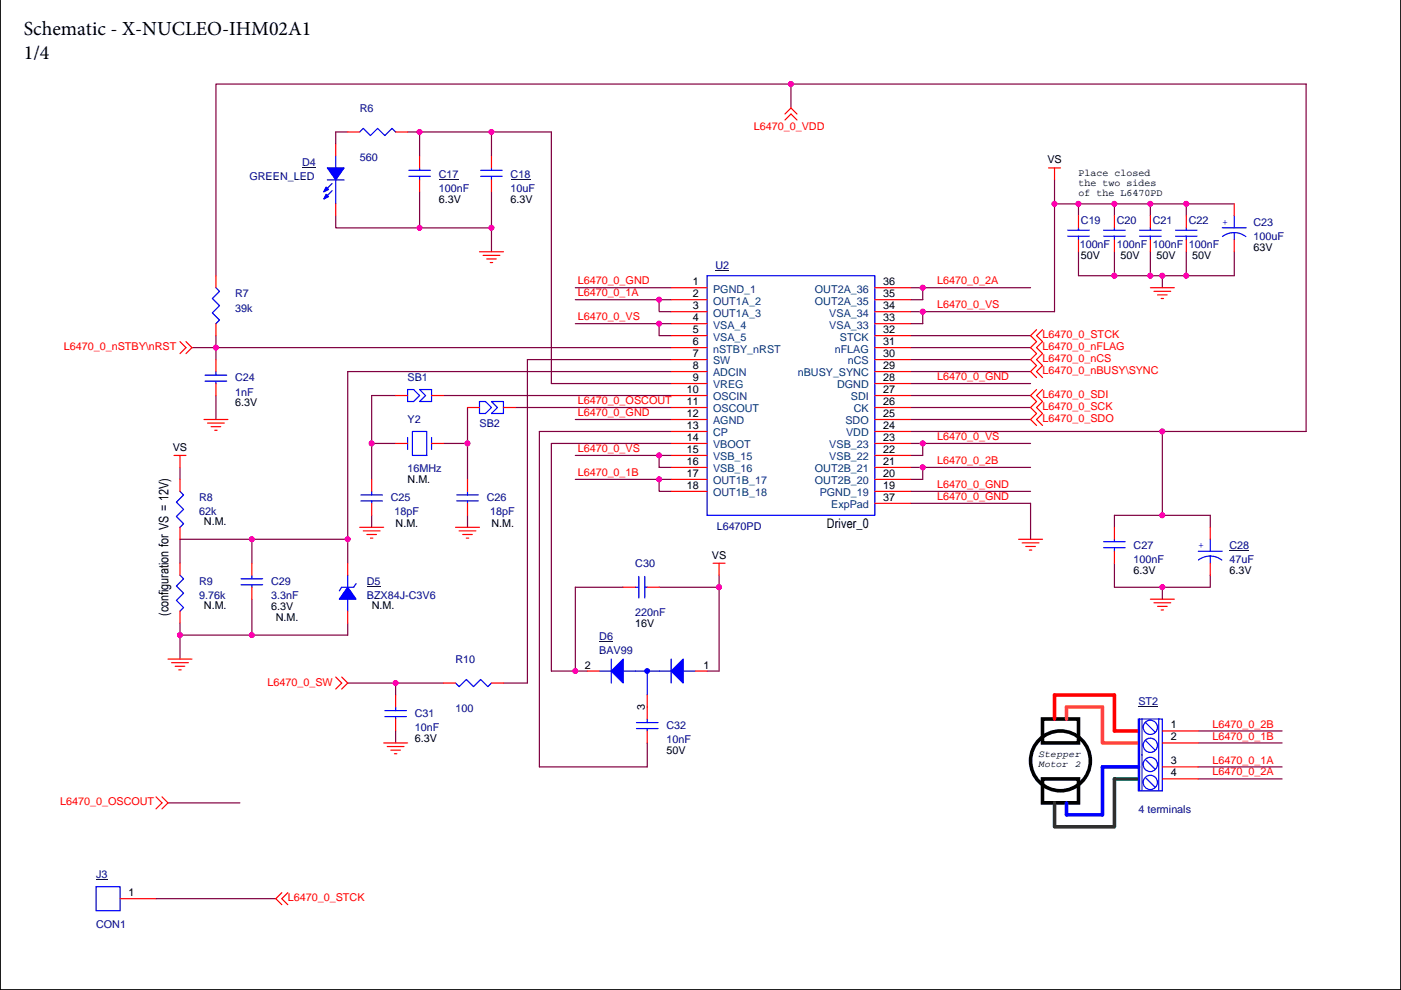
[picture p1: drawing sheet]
<svg xmlns="http://www.w3.org/2000/svg" width="297mm" height="210mm" viewBox="0 0 297 210" stroke-linecap="round" stroke-linejoin="round" font-family="sans-serif">
<path d="M.1 0v209.8h296.9v-209.8" fill="none" stroke="#000" stroke-width=".25"/>
<g fill="none" stroke="#000" stroke-width=".76">
<path d="M221 152.4h7.7v5.1h-7.7zM221 165.1h7.7v5.1h-7.7z"/>
<circle cx="224.8" cy="161.3" r="6.3"/>
</g>
<path d="M223.6 152.4v-5h12.7v7.6h5.1" fill="none" stroke="#f00" stroke-width=".76"/>
<path d="M241.4 162.6h-7.7v10.2h-7.6v-2.6" fill="none" stroke="#00f" stroke-width=".76"/>
<path d="M241.4 165.1h-5.1v10.2h-12.7v-5.1" fill="none" stroke="#008000" stroke-width=".76"/>
<path d="M226.1 152.4v-2.5h7.6v7.6h7.7" fill="none" stroke="#ff8000" stroke-width=".76"/>
<path d="M193.1 61h2.5M195.6 61v2.5h-2.5M195.6 61h22.9" fill="none" stroke="#800040" stroke-width=".25"/>
<circle cx="195.6" cy="61" r=".5" fill="#f0f"/>
<circle cx="195.6" cy="61" r=".5" fill="none" stroke="#f0f" stroke-width=".25"/>
<path d="M193.1 99.1h2.5v2.5h-2.5M195.6 99.1h22.9" fill="none" stroke="#800040" stroke-width=".25"/>
<circle cx="195.6" cy="99.1" r=".5" fill="#f0f"/>
<circle cx="195.6" cy="99.1" r=".5" fill="none" stroke="#f0f" stroke-width=".25"/>
<path d="M139.8 101.6v2.6h2.5" fill="none" stroke="#800040" stroke-width=".25"/>
<circle cx="139.7" cy="101.6" r=".5" fill="#f0f"/>
<circle cx="139.7" cy="101.6" r=".5" fill="none" stroke="#f0f" stroke-width=".25"/>
<path d="M139.8 63.5h2.5M122 101.6h20.3" fill="none" stroke="#800040" stroke-width=".25"/>
<circle cx="139.7" cy="63.5" r=".5" fill="#f0f"/>
<circle cx="139.7" cy="63.5" r=".5" fill="none" stroke="#f0f" stroke-width=".25"/>
<path d="M122 63.5h17.8v2.6h2.5M193.1 66.1h2.5" fill="none" stroke="#800040" stroke-width=".25"/>
<circle cx="195.6" cy="66.1" r=".5" fill="#f0f"/>
<circle cx="195.6" cy="66.1" r=".5" fill="none" stroke="#f0f" stroke-width=".25"/>
<path d="M142.3 68.6h-2.5v2.6M195.6 66.1v2.5h-2.5M193.1 94h2.5v2.6h-2.5" fill="none" stroke="#800040" stroke-width=".25"/>
<circle cx="139.7" cy="68.6" r=".5" fill="#f0f"/>
<circle cx="139.7" cy="68.6" r=".5" fill="none" stroke="#f0f" stroke-width=".25"/>
<path d="M139.8 71.2h2.5M195.6 66.1h28M142.3 96.6h-2.5v2.5h2.5M195.6 94h22.9" fill="none" stroke="#800040" stroke-width=".25"/>
<circle cx="195.6" cy="94" r=".5" fill="#f0f"/>
<circle cx="195.6" cy="94" r=".5" fill="none" stroke="#f0f" stroke-width=".25"/>
<path d="M122 68.6h17.8M122 96.6h17.8" fill="none" stroke="#800040" stroke-width=".25"/>
<circle cx="139.7" cy="96.5" r=".5" fill="#f0f"/>
<circle cx="139.7" cy="96.5" r=".5" fill="none" stroke="#f0f" stroke-width=".25"/>
<g fill="none" stroke="#800040" stroke-width=".25">
<path d="M122 61h20.3M193.1 76.2h25.4M193.1 71.2h25.4M193.1 73.7h25.4M193.1 78.8h25.4M116.9 81.3h25.4M122 88.9h20.3M193.1 91.5h53.3M193.1 81.3h25.4M193.1 86.4h25.4M193.1 88.9h25.4M193.1 83.9h25.4"/>
<path d="M38.2 114.3h15.2M193.1 104.2h25.4"/>
</g>
<circle cx="53.4" cy="114.3" r=".5" fill="#f0f"/>
<circle cx="53.4" cy="114.3" r=".5" fill="none" stroke="#f0f" stroke-width=".25"/>
<path d="M38.2 114.3v5.1M53.4 114.3v5.1M38.2 132.1v2.6h35.5" fill="none" stroke="#800040" stroke-width=".25"/>
<circle cx="53.4" cy="134.6" r=".5" fill="#f0f"/>
<circle cx="53.4" cy="134.6" r=".5" fill="none" stroke="#f0f" stroke-width=".25"/>
<circle cx="38.1" cy="134.6" r=".5" fill="#f0f"/>
<circle cx="38.1" cy="134.6" r=".5" fill="none" stroke="#f0f" stroke-width=".25"/>
<path d="M73.7 78.8v35.5M53.4 114.3h20.3M73.7 114.3v5.1M38.2 134.7v5M53.4 127v7.7" fill="none" stroke="#800040" stroke-width=".25"/>
<circle cx="73.7" cy="114.3" r=".5" fill="#f0f"/>
<circle cx="73.7" cy="114.3" r=".5" fill="none" stroke="#f0f" stroke-width=".25"/>
<path d="M73.7 78.8h68.6M38.2 99.1v2.5M78.8 83.9v10.1M99.1 86.4v7.6h-5.1M73.7 132.1v2.6" fill="none" stroke="#800040" stroke-width=".25"/>
<circle cx="78.8" cy="94" r=".5" fill="#f0f"/>
<circle cx="78.8" cy="94" r=".5" fill="none" stroke="#f0f" stroke-width=".25"/>
<path d="M78.8 83.9h5.1M99.1 109.3v2.5M122 124.5v17.8h-5.1M137.2 157.5v5.1h-22.8" fill="none" stroke="#800040" stroke-width=".25"/>
<circle cx="122" cy="142.3" r=".5" fill="#f0f"/>
<circle cx="122" cy="142.3" r=".5" fill="none" stroke="#f0f" stroke-width=".25"/>
<path d="M122 124.5h10.1M139.8 124.5h12.7" fill="none" stroke="#800040" stroke-width=".25"/>
<circle cx="152.4" cy="124.5" r=".5" fill="#f0f"/>
<circle cx="152.4" cy="124.5" r=".5" fill="none" stroke="#f0f" stroke-width=".25"/>
<path d="M83.9 94h-5.1v7.6M99.1 94v7.6M152.5 122v2.5M122 142.3h2.5M149.9 142.3h2.6" fill="none" stroke="#800040" stroke-width=".25"/>
<circle cx="99.1" cy="94" r=".5" fill="#f0f"/>
<circle cx="99.1" cy="94" r=".5" fill="none" stroke="#f0f" stroke-width=".25"/>
<path d="M45.8 73.7h96.5M45.8 83.9v5M142.3 94h-25.4v48.3M142.3 91.5h-27.9v71.1M78.8 109.3v2.5M193.1 106.7h25.4v7.6M152.5 124.5v17.8" fill="none" stroke="#800040" stroke-width=".25"/>
<circle cx="45.8" cy="73.7" r=".5" fill="#f0f"/>
<circle cx="45.8" cy="73.7" r=".5" fill="none" stroke="#f0f" stroke-width=".25"/>
<path d="M45.8 71.2v2.5M73.7 144.8h10.2M83.9 155v2.5" fill="none" stroke="#800040" stroke-width=".25"/>
<circle cx="83.9" cy="144.8" r=".5" fill="#f0f"/>
<circle cx="83.9" cy="144.8" r=".5" fill="none" stroke="#f0f" stroke-width=".25"/>
<path d="M142.3 76.2h-30.5v68.6h-5.1M236.3 109.3h10.1M236.3 124.5h10.1M94 144.8h-10.1v2.6" fill="none" stroke="#800040" stroke-width=".25"/>
<circle cx="246.4" cy="124.5" r=".5" fill="#f0f"/>
<circle cx="246.4" cy="124.5" r=".5" fill="none" stroke="#f0f" stroke-width=".25"/>
<path d="M246.4 91.5v17.8M256.6 122v2.5" fill="none" stroke="#800040" stroke-width=".25"/>
<circle cx="246.4" cy="91.5" r=".5" fill="#f0f"/>
<circle cx="246.4" cy="91.5" r=".5" fill="none" stroke="#f0f" stroke-width=".25"/>
<circle cx="246.4" cy="109.2" r=".5" fill="#f0f"/>
<circle cx="246.4" cy="109.2" r=".5" fill="none" stroke="#f0f" stroke-width=".25"/>
<path d="M167.7 17.8h-121.9v40.7M236.3 119.4v5.1M236.3 109.3v2.5M246.4 109.3h10.2M256.6 124.5h-10.2v2.5" fill="none" stroke="#800040" stroke-width=".25"/>
<circle cx="167.7" cy="17.8" r=".5" fill="#f0f"/>
<circle cx="167.7" cy="17.8" r=".5" fill="none" stroke="#f0f" stroke-width=".25"/>
<path d="M276.9 17.8v73.7h-30.5M223.6 43.2h5.1M40.7 73.7h5.1v2.5" fill="none" stroke="#800040" stroke-width=".25"/>
<circle cx="228.6" cy="43.2" r=".5" fill="#f0f"/>
<circle cx="228.6" cy="43.2" r=".5" fill="none" stroke="#f0f" stroke-width=".25"/>
<circle cx="223.6" cy="43.2" r=".5" fill="#f0f"/>
<circle cx="223.6" cy="43.2" r=".5" fill="none" stroke="#f0f" stroke-width=".25"/>
<path d="M223.6 38.1v28M228.7 53.4v5.1M236.3 53.4v5.1" fill="none" stroke="#800040" stroke-width=".25"/>
<circle cx="236.3" cy="58.4" r=".5" fill="#f0f"/>
<circle cx="236.3" cy="58.4" r=".5" fill="none" stroke="#f0f" stroke-width=".25"/>
<path d="M236.3 43.2v2.6" fill="none" stroke="#800040" stroke-width=".25"/>
<circle cx="236.3" cy="43.2" r=".5" fill="#f0f"/>
<circle cx="236.3" cy="43.2" r=".5" fill="none" stroke="#f0f" stroke-width=".25"/>
<path d="M104.2 48.3v5.1M228.7 58.5h7.6M236.3 43.2h-7.6v2.6M246.4 58.5v2.5" fill="none" stroke="#800040" stroke-width=".25"/>
<circle cx="104.2" cy="48.3" r=".5" fill="#f0f"/>
<circle cx="104.2" cy="48.3" r=".5" fill="none" stroke="#f0f" stroke-width=".25"/>
<path d="M73.7 28h-2.5v2.5M89 28v5.1" fill="none" stroke="#800040" stroke-width=".25"/>
<circle cx="88.9" cy="28" r=".5" fill="#f0f"/>
<circle cx="88.9" cy="28" r=".5" fill="none" stroke="#f0f" stroke-width=".25"/>
<path d="M86.4 28h2.6M71.2 45.8v2.5h17.8" fill="none" stroke="#800040" stroke-width=".25"/>
<circle cx="88.9" cy="48.3" r=".5" fill="#f0f"/>
<circle cx="88.9" cy="48.3" r=".5" fill="none" stroke="#f0f" stroke-width=".25"/>
<path d="M89 28h15.2v5.1M104.2 28h12.7M89 40.7v7.6h15.2v-7.6" fill="none" stroke="#800040" stroke-width=".25"/>
<circle cx="104.2" cy="28" r=".5" fill="#f0f"/>
<circle cx="104.2" cy="28" r=".5" fill="none" stroke="#f0f" stroke-width=".25"/>
<path d="M276.9 17.8h-109.2v5.1M116.9 28v53.3M236.3 43.2h7.6M236.3 58.5h7.6M246.4 58.5h5.1M261.7 53.4v5.1" fill="none" stroke="#800040" stroke-width=".25"/>
<circle cx="246.4" cy="58.4" r=".5" fill="#f0f"/>
<circle cx="246.4" cy="58.4" r=".5" fill="none" stroke="#f0f" stroke-width=".25"/>
<path d="M243.9 53.4v5.1" fill="none" stroke="#800040" stroke-width=".25"/>
<circle cx="243.9" cy="58.4" r=".5" fill="#f0f"/>
<circle cx="243.9" cy="58.4" r=".5" fill="none" stroke="#f0f" stroke-width=".25"/>
<path d="M243.9 58.5h2.5M251.5 43.2h-7.6v2.6" fill="none" stroke="#800040" stroke-width=".25"/>
<circle cx="243.9" cy="43.2" r=".5" fill="#f0f"/>
<circle cx="243.9" cy="43.2" r=".5" fill="none" stroke="#f0f" stroke-width=".25"/>
<path d="M251.5 43.2v2.6" fill="none" stroke="#800040" stroke-width=".25"/>
<circle cx="251.5" cy="43.2" r=".5" fill="#f0f"/>
<circle cx="251.5" cy="43.2" r=".5" fill="none" stroke="#f0f" stroke-width=".25"/>
<path d="M251.5 43.2h10.2M251.5 53.4v5.1" fill="none" stroke="#800040" stroke-width=".25"/>
<circle cx="251.5" cy="58.4" r=".5" fill="#f0f"/>
<circle cx="251.5" cy="58.4" r=".5" fill="none" stroke="#f0f" stroke-width=".25"/>
<path d="M251.5 58.5h10.2M94 83.9h48.3M109.3 86.4h33M256.6 109.3v2.5M254.1 157.5h17.7M254.1 155h17.7M35.6 170.2h15.3M254.1 165.1h17.7M254.1 162.6h17.7M33.1 190.5h25.4" fill="none" stroke="#800040" stroke-width=".25"/>
<g fill="none" stroke="#f00" stroke-width=".25">
<path d="M89 33.1v2.5M89 38.1v2.6M104.2 33.1v2.5M104.2 38.1v2.6M166.4 24.2l1.3-1.3 1.3 1.3M166.4 25.4l1.3-1.2 1.3 1.2M222.3 35.6h2.5M223.6 35.6v2.5M45.8 58.5v2.5M101.7 53.4h5M102.4 54.1h3.6M103.2 54.9h2"/>
<path d="M103.9 55.7h.6M236.3 45.8v2.5M236.3 50.8v2.6M251.5 45.8v2.5M251.5 50.8v2.6M38.2 72.4l1.2 1.3-1.2 1.3M39.4 72.4l1.3 1.3-1.3 1.3M45.8 68.6v2.6M219.8 69.9l-1.3 1.3 1.3 1.2-1.3 1.3 1.3 1.3-1.3 1.2 1.3 1.3-1.3 1.3 1.3 1.3M221 69.9l-1.2 1.3 1.2 1.2-1.2 1.3 1.2 1.3-1.2 1.2 1.2 1.3-1.2 1.3 1.2 1.3M243.9 61h5.1M244.7 61.8h3.5"/>
<path d="M245.4 62.5h2.1M246.2 63.3h.5M36.9 96.6h2.5M38.2 96.6v2.5M43.2 88.9h5.1M44 89.7h3.6M44.8 90.5h2M45.5 91.2h.5M83.9 94h2.5M91.5 94h2.5M99.1 86.4h2.6M106.7 86.4h2.6"/>
<path d="M219.8 82.6l-1.3 1.3 1.3 1.2-1.3 1.3 1.3 1.3-1.3 1.2 1.3 1.3M221 82.6l-1.2 1.3 1.2 1.2-1.2 1.3 1.2 1.3-1.2 1.2 1.2 1.3M38.2 119.4v2.6M76.3 111.8h5M77 112.6h3.6M77.8 113.3h2M78.5 114.1h.6M78.8 106.7v2.6M78.8 101.6v2.6M96.6 111.8h5.1M97.3 112.6h3.6M98.1 113.3h2"/>
<path d="M98.9 114.1h.5M151.2 119.4h2.5M152.5 119.4v2.6M216 114.3h5M216.7 115.1h3.6M217.5 115.9h2M218.2 116.6h.6M236.3 111.8v2.5M236.3 116.9v2.5M256.6 111.8v2.5M256.6 119.4v2.6M35.6 139.7h5.1"/>
<path d="M38.2 129.6v2.5M132.1 124.5h2.6M137.2 124.5h2.6M243.9 127h5.1M244.7 127.8h3.5M245.4 128.6h2.1M246.2 129.3h.5M36.4 140.5h3.5M37.1 141.3h2.1M37.9 142h.5M71.2 143.6l1.3 1.2-1.3 1.3M72.5 143.6l1.2 1.2-1.2 1.3"/>
<path d="M81.3 157.5h5.1M82.1 158.3h3.6M82.9 159h2M83.6 159.8h.5M83.9 152.4v2.6M83.9 147.4v2.5M137.2 155v2.5M137.2 149.9v2.5M33.1 169l1.3 1.2-1.3 1.3M34.4 169l1.2 1.2-1.2 1.3M25.5 190.5h7.6M59.8 189.3l-1.3 1.2 1.3 1.3"/>
<path d="M61 189.3l-1.2 1.2 1.2 1.3"/>
</g>
<g fill="none" stroke="#00f" stroke-width=".25">
<path d="M86.7 37.4h4.5M86.7 36.1h4.5M89 35.6v.5M89 37.4v.7M101.9 37.4h4.6M101.9 36.1h4.6M104.2 35.6v.5M104.2 37.4v.7M234 50.1h4.6M234 48.8h4.6M236.3 48.3v.5M236.3 50.1v.7"/>
<path d="M249.2 50.1h4.6M249.2 48.8h4.6M251.5 48.3v.5M251.5 50.1v.7M45.8 61l.7 .8-1.5 1.5 1.5 1.5-1.5 1.5 1.5 1.6-.7 .7M86.4 92.8v2.5M87.4 91.5h3.1v5.1h-3.1zM91.5 92.8v2.5M101.7 85.1h1.2l1.3 1.3-1.3 1.3h-1.2zM104.2 85.1h2.5v2.6h-2.5l1.3-1.3zM76.5 104.9h4.6M76.5 106.2h4.6"/>
<path d="M78.8 106.2v.5M78.8 104.2v.7M234 116.1h4.6M234 114.9h4.6M236.3 114.3v.6M236.3 116.1v.8M254.1 116.9h5M256.6 117.9v1.5M256.6 114.3v2.6M256.6 117.9l-1.6 .3-.9 .5M256.6 117.9l1.5 .3 1 .5M38.2 122l.7 .7-1.5 1.5 1.5 1.6-1.5 1.5 1.5 1.5-.7 .8"/>
<path d="M73.7 127v2.6M73.7 122v2.5M75.5 123.7l-.5 .8h-2.5l-.6 .8M134.7 124.5h.7M135.4 122.2v4.6M136.7 122.2v4.6M136.7 124.5h.5M81.6 150.7h4.6M81.6 151.9h4.6M83.9 151.9v.5M83.9 149.9v.8M134.9 153.2h4.6"/>
<path d="M134.9 154.5h4.6M137.2 154.5v.5M137.2 152.4v.8M20.4 188h5.1v5.1h-5.1z"/>
</g>
<path d="M93 38h4.2M108.3 38h4.2M260.7 116.7h4.2M20.4 186.6h2.4" fill="none" stroke="#000080" stroke-width=".21"/>
<path d="M73.7 124.5l1.8 2.5h-3.6z" fill-rule="evenodd" fill="#00f"/>
<g fill="none" stroke="#00f" stroke-width=".25">
<path d="M69.4 38.1h3.6M71.2 33.1v2.5M71.2 38.1v5.1M76.3 28l.7-.8 1.5 1.5 1.6-1.5 1.5 1.5 1.5-1.5 .8 .8M149.9 58.5h35.6v50.8h-35.6zM226.4 50.1h4.5M226.4 48.8h4.5M228.7 48.3v.5M228.7 50.1v.7M96.8 104.9h4.6M96.8 106.2h4.6M99.1 106.2v.5"/>
<path d="M99.1 104.2v.7M51.1 122.7h4.6M51.1 124h4.6M53.4 124v.5M53.4 122v.7M73.7 124.5l1.8 2.5h-3.6zM96.6 144.8l.7 .8 1.6-1.5 1.5 1.5 1.5-1.5 1.5 1.5 .8-.8M241.4 152.4h5v15.3h-5zM241.6 152.4v15.3M242.1 152.4v15.3M242.9 153.2l2 2M242.9 157l2 2"/>
<path d="M245.7 152.4v15.3M242.9 161.1l2 2M242.9 164.9l2 2"/>
<circle cx="243.9" cy="158" r="1.51"/>
<circle cx="243.9" cy="154.2" r="1.51"/>
<circle cx="243.9" cy="162.1" r="1.51"/>
<circle cx="243.9" cy="165.9" r="1.51"/>
</g>
<path d="M151.7 57.3h2.9M77.8 124.3h2.9M241.4 149.7h4.2" fill="none" stroke="#000080" stroke-width=".21"/>
<g fill="none" stroke="#f00" stroke-width=".25">
<path d="M73.7 28h2.6M83.9 28h2.5M228.7 45.8v2.5M228.7 50.8v2.6M142.3 63.5h7.6M142.3 71.2h7.6M142.3 73.7h7.6M142.3 76.2h7.6M142.3 78.8h7.6M142.3 61h7.6M142.3 66.1h7.6M142.3 68.6h7.6"/>
<path d="M185.5 78.8h7.6M185.5 76.2h7.6M185.5 73.7h7.6M185.5 71.2h7.6M185.5 68.6h7.6M185.5 61h7.6M185.5 66.1h7.6M185.5 63.5h7.6M142.3 81.3h7.6M142.3 83.9h7.6M142.3 86.4h7.6M142.3 88.9h7.6"/>
<path d="M142.3 91.5h7.6M142.3 94h7.6M142.3 96.6h7.6M142.3 99.1h7.6M185.5 96.6h7.6M185.5 91.5h7.6M185.5 88.9h7.6M185.5 86.4h7.6M185.5 83.9h7.6M185.5 81.3h7.6M185.5 99.1h7.6M185.5 94h7.6"/>
<path d="M53.4 119.4v2.6M73.7 119.4v2.6M99.1 106.7v2.6M99.1 101.6v2.6M142.3 101.6h7.6M142.3 104.2h7.6M185.5 104.2h7.6M185.5 101.6h7.6M185.5 106.7h7.6M53.4 124.5v2.5M73.7 129.6v2.5M94 144.8h2.6"/>
<path d="M104.2 144.8h2.5M246.4 157.5h7.7M246.4 155h7.7M246.4 162.6h7.7M246.4 165.1h7.7"/>
</g>
<path d="M69.4 35.6h3.6l-1.8 2.5z" fill-rule="evenodd" fill="#00f"/>
<path d="M69.4 35.6h3.6l-1.8 2.5z" fill="none" stroke="#00f" stroke-width=".25"/>
<path d="M69.1 41.2l.6 .5-1.1 .5z" fill-rule="evenodd" fill="#00f"/>
<path d="M69.1 41.2l.6 .5-1.1 .5z" fill="none" stroke="#00f" stroke-width=".25"/>
<path d="M69.1 39.7l.6 .5-1.1 .5z" fill-rule="evenodd" fill="#00f"/>
<path d="M69.1 39.7l.6 .5-1.1 .5zM70.4 38.9l-1.5 1.5M70.4 40.4l-1.5 1.6" fill="none" stroke="#00f" stroke-width=".25"/>
<path d="M64.1 35.4h2.9" fill="none" stroke="#000080" stroke-width=".21"/>
<path d="M71.2 30.5v2.6M71.2 43.2v2.6" fill="none" stroke="#f00" stroke-width=".25"/>
<path d="M129.6 142.3l2.5-2.6v5.1z" fill="#00f"/>
<path d="M129.6 139.7v5.1M127.1 142.3h2.5M129.6 142.3l2.5-2.6v5.1zM132.1 142.3h5.1v5.1" fill="none" stroke="#00f" stroke-width=".25"/>
<path d="M142.3 142.3l2.5-2.6v5.1z" fill="#00f"/>
<path d="M142.3 139.7v5.1M137.2 142.3h5.1M142.3 142.3l2.5-2.6v5.1zM144.8 142.3h2.6" fill="none" stroke="#00f" stroke-width=".25"/>
<circle cx="137.2" cy="142.3" r=".5" fill="#00f"/>
<g fill="none" stroke="#00f" stroke-width=".25">
<path d="M241.6 50.1h4.6M241.6 48.8h4.6M243.9 48.3v.5M243.9 50.1v.7M259.1 48.3h5.1M261.7 49.3l1.5 .3 .9 .6M261.7 49.3v1.5M261.7 45.8v2.5M261.7 49.3l-1.6 .3-.9 .5M43.5 79.5h4.6M45.8 78.8v.7M43.5 80.8h4.6"/>
<path d="M45.8 80.8v.5M86.4 82.6h1.3l1.3 1.3-1.3 1.2h-1.3zM89 82.6h2.5v2.5h-2.5l1.2-1.2zM38.2 104.2l.7 .7-1.5 1.6 1.5 1.5-1.5 1.5 1.5 1.5-.7 .8"/>
<circle cx="137.2" cy="142.3" r=".5"/>
</g>
<path d="M127.1 136h2.9" fill="none" stroke="#000080" stroke-width=".21"/>
<g fill="none" stroke="#f00" stroke-width=".25">
<path d="M243.9 45.8v2.5M243.9 50.8v2.6M261.7 43.2v2.6M261.7 50.8v2.6M45.8 76.2v2.6M45.8 81.3v2.6M83.9 83.9h2.5M91.5 83.9h2.5M38.2 111.8v2.5M38.2 101.6v2.6M124.5 142.3h2.6M137.2 147.4v2.5"/>
<path d="M147.4 142.3h2.5"/>
</g>
<circle cx="195.6" cy="61" r=".5" fill="#f0f"/>
<circle cx="195.6" cy="61" r=".5" fill="none" stroke="#f0f" stroke-width=".25"/>
<circle cx="195.6" cy="99.1" r=".5" fill="#f0f"/>
<circle cx="195.6" cy="99.1" r=".5" fill="none" stroke="#f0f" stroke-width=".25"/>
<circle cx="139.7" cy="101.6" r=".5" fill="#f0f"/>
<circle cx="139.7" cy="101.6" r=".5" fill="none" stroke="#f0f" stroke-width=".25"/>
<circle cx="139.7" cy="63.5" r=".5" fill="#f0f"/>
<circle cx="139.7" cy="63.5" r=".5" fill="none" stroke="#f0f" stroke-width=".25"/>
<circle cx="195.6" cy="66.1" r=".5" fill="#f0f"/>
<circle cx="195.6" cy="66.1" r=".5" fill="none" stroke="#f0f" stroke-width=".25"/>
<circle cx="139.7" cy="68.6" r=".5" fill="#f0f"/>
<circle cx="139.7" cy="68.6" r=".5" fill="none" stroke="#f0f" stroke-width=".25"/>
<circle cx="195.6" cy="94" r=".5" fill="#f0f"/>
<circle cx="195.6" cy="94" r=".5" fill="none" stroke="#f0f" stroke-width=".25"/>
<circle cx="139.7" cy="96.5" r=".5" fill="#f0f"/>
<circle cx="139.7" cy="96.5" r=".5" fill="none" stroke="#f0f" stroke-width=".25"/>
<circle cx="53.4" cy="114.3" r=".5" fill="#f0f"/>
<circle cx="53.4" cy="114.3" r=".5" fill="none" stroke="#f0f" stroke-width=".25"/>
<circle cx="53.4" cy="134.6" r=".5" fill="#f0f"/>
<circle cx="53.4" cy="134.6" r=".5" fill="none" stroke="#f0f" stroke-width=".25"/>
<circle cx="38.1" cy="134.6" r=".5" fill="#f0f"/>
<circle cx="38.1" cy="134.6" r=".5" fill="none" stroke="#f0f" stroke-width=".25"/>
<circle cx="73.7" cy="114.3" r=".5" fill="#f0f"/>
<circle cx="73.7" cy="114.3" r=".5" fill="none" stroke="#f0f" stroke-width=".25"/>
<circle cx="78.8" cy="94" r=".5" fill="#f0f"/>
<circle cx="78.8" cy="94" r=".5" fill="none" stroke="#f0f" stroke-width=".25"/>
<circle cx="122" cy="142.3" r=".5" fill="#f0f"/>
<circle cx="122" cy="142.3" r=".5" fill="none" stroke="#f0f" stroke-width=".25"/>
<circle cx="152.4" cy="124.5" r=".5" fill="#f0f"/>
<circle cx="152.4" cy="124.5" r=".5" fill="none" stroke="#f0f" stroke-width=".25"/>
<circle cx="99.1" cy="94" r=".5" fill="#f0f"/>
<circle cx="99.1" cy="94" r=".5" fill="none" stroke="#f0f" stroke-width=".25"/>
<circle cx="45.8" cy="73.7" r=".5" fill="#f0f"/>
<circle cx="45.8" cy="73.7" r=".5" fill="none" stroke="#f0f" stroke-width=".25"/>
<circle cx="83.9" cy="144.8" r=".5" fill="#f0f"/>
<circle cx="83.9" cy="144.8" r=".5" fill="none" stroke="#f0f" stroke-width=".25"/>
<circle cx="246.4" cy="124.5" r=".5" fill="#f0f"/>
<circle cx="246.4" cy="124.5" r=".5" fill="none" stroke="#f0f" stroke-width=".25"/>
<circle cx="246.4" cy="91.5" r=".5" fill="#f0f"/>
<circle cx="246.4" cy="91.5" r=".5" fill="none" stroke="#f0f" stroke-width=".25"/>
<circle cx="246.4" cy="109.2" r=".5" fill="#f0f"/>
<circle cx="246.4" cy="109.2" r=".5" fill="none" stroke="#f0f" stroke-width=".25"/>
<circle cx="167.7" cy="17.8" r=".5" fill="#f0f"/>
<circle cx="167.7" cy="17.8" r=".5" fill="none" stroke="#f0f" stroke-width=".25"/>
<circle cx="228.6" cy="43.2" r=".5" fill="#f0f"/>
<circle cx="228.6" cy="43.2" r=".5" fill="none" stroke="#f0f" stroke-width=".25"/>
<circle cx="223.6" cy="43.2" r=".5" fill="#f0f"/>
<circle cx="223.6" cy="43.2" r=".5" fill="none" stroke="#f0f" stroke-width=".25"/>
<circle cx="236.3" cy="58.4" r=".5" fill="#f0f"/>
<circle cx="236.3" cy="58.4" r=".5" fill="none" stroke="#f0f" stroke-width=".25"/>
<circle cx="236.3" cy="43.2" r=".5" fill="#f0f"/>
<circle cx="236.3" cy="43.2" r=".5" fill="none" stroke="#f0f" stroke-width=".25"/>
<circle cx="104.2" cy="48.3" r=".5" fill="#f0f"/>
<circle cx="104.2" cy="48.3" r=".5" fill="none" stroke="#f0f" stroke-width=".25"/>
<circle cx="88.9" cy="28" r=".5" fill="#f0f"/>
<circle cx="88.9" cy="28" r=".5" fill="none" stroke="#f0f" stroke-width=".25"/>
<circle cx="88.9" cy="48.3" r=".5" fill="#f0f"/>
<circle cx="88.9" cy="48.3" r=".5" fill="none" stroke="#f0f" stroke-width=".25"/>
<circle cx="104.2" cy="28" r=".5" fill="#f0f"/>
<circle cx="104.2" cy="28" r=".5" fill="none" stroke="#f0f" stroke-width=".25"/>
<circle cx="246.4" cy="58.4" r=".5" fill="#f0f"/>
<circle cx="246.4" cy="58.4" r=".5" fill="none" stroke="#f0f" stroke-width=".25"/>
<circle cx="243.9" cy="58.4" r=".5" fill="#f0f"/>
<circle cx="243.9" cy="58.4" r=".5" fill="none" stroke="#f0f" stroke-width=".25"/>
<circle cx="243.9" cy="43.2" r=".5" fill="#f0f"/>
<circle cx="243.9" cy="43.2" r=".5" fill="none" stroke="#f0f" stroke-width=".25"/>
<circle cx="251.5" cy="43.2" r=".5" fill="#f0f"/>
<circle cx="251.5" cy="43.2" r=".5" fill="none" stroke="#f0f" stroke-width=".25"/>
<circle cx="251.5" cy="58.4" r=".5" fill="#f0f"/>
<circle cx="251.5" cy="58.4" r=".5" fill="none" stroke="#f0f" stroke-width=".25"/>
<g font-size="4.2">
<text x="5" y="7.3">Schematic - X-NUCLEO-IHM02A1</text>
<text x="5" y="12.4">1/4</text>
</g>
<g font-size="2.8">
<text x="175.3" y="111.9">Driver_0</text>
<text x="35.7" y="130.6" transform="rotate(-90 35.7 130.6)">(configuration for VS = 12V)</text>
</g>
<g font-size="2.3" fill="#000080">
<text x="76.3" y="23.7">R6</text>
<text x="64.1" y="35.1">D4</text>
<text x="76.3" y="34.1">560</text>
<text x="52.9" y="38.2">GREEN_LED</text>
<text x="93" y="37.7">C17</text>
<text x="93" y="40.7">100nF</text>
<text x="108.3" y="37.7">C18</text>
<text x="108.3" y="40.7">10uF</text>
<text x="229.2" y="47.6">C19</text>
<text x="236.8" y="47.6">C20</text>
<text x="244.4" y="47.6">C21</text>
<text x="252" y="47.6">C22</text>
<text x="265.7" y="47.8">C23</text>
<text x="228.9" y="52.6">100nF</text>
<text x="236.8" y="52.6">100nF</text>
<text x="244.4" y="52.6">100nF</text>
<text x="252" y="52.6">100nF</text>
<text x="265.7" y="50.9">100uF</text>
<text x="151.7" y="57">U2</text>
<text x="49.8" y="63.1">R7</text>
<text x="49.8" y="66.1">39k</text>
<text x="49.8" y="80.8">C24</text>
<text x="49.8" y="83.9">1nF</text>
<text x="86.4" y="80.8">SB1</text>
<text x="86.4" y="89.7">Y2</text>
<text x="101.7" y="90.5">SB2</text>
<text x="86.4" y="100.1">16MHz</text>
<text x="42.2" y="106.2">R8</text>
<text x="82.9" y="106.2">C25</text>
<text x="103.2" y="106.2">C26</text>
<text x="42.2" y="109.3">62k</text>
<text x="83.6" y="109.3">18pF</text>
<text x="103.9" y="109.3">18pF</text>
<text x="152" y="112.3">L6470PD</text>
<text x="240.3" y="116.4">C27</text>
<text x="240.3" y="119.4">100nF</text>
<text x="260.7" y="119.4">47uF</text>
<text x="260.7" y="116.4">C28</text>
<text x="42.2" y="124">R9</text>
<text x="57.5" y="124">C29</text>
<text x="77.8" y="124">D5</text>
<text x="134.7" y="120.2">C30</text>
<text x="42.2" y="127.1">9.76k</text>
<text x="57.5" y="127.1">3.3nF</text>
<text x="77.8" y="127.1">BZX84J-C3V6</text>
<text x="134.7" y="130.6">220nF</text>
<text x="127.1" y="135.7">D6</text>
<text x="96.6" y="140.5">R10</text>
<text x="127.1" y="138.7">BAV99</text>
<text x="241.4" y="149.4">ST2</text>
<text x="87.9" y="152">C31</text>
<text x="87.9" y="155">10nF</text>
<text x="96.6" y="150.9">100</text>
<text x="141.3" y="154.5">C32</text>
<text x="141.3" y="157.5">10nF</text>
<text x="241.4" y="172.3">4 terminals</text>
<text x="20.4" y="186.2">J3</text>
<text x="20.4" y="196.7">CON1</text>
</g>
<g font-size="2.3" fill="#f00">
<text x="159.8" y="27.5">L6470_0_VDD</text>
<text x="122.5" y="62.8">L6470_0_1A</text>
<text x="122.5" y="60.3">L6470_0_GND</text>
<text x="198.7" y="60.3">L6470_0_2A</text>
<text x="198.7" y="65.4">L6470_0_VS</text>
<text x="122.5" y="67.9">L6470_0_VS</text>
<text x="221" y="71.7">L6470_0_STCK</text>
<text x="13.5" y="74.2">L6470_0_nSTBY\nRST</text>
<text x="221" y="76.8">L6470_0_nCS</text>
<text x="221" y="74.2">L6470_0_nFLAG</text>
<text x="198.7" y="80.6">L6470_0_GND</text>
<text x="221" y="79.3">L6470_0_nBUSY\SYNC</text>
<text x="122.5" y="88.2">L6470_0_GND</text>
<text x="122.5" y="85.7">L6470_0_OSCOUT</text>
<text x="221" y="84.4">L6470_0_SDI</text>
<text x="221" y="86.9">L6470_0_SCK</text>
<text x="221" y="89.5">L6470_0_SDO</text>
<text x="122.5" y="95.8">L6470_0_VS</text>
<text x="198.7" y="93.3">L6470_0_VS</text>
<text x="122.5" y="100.9">L6470_0_1B</text>
<text x="198.7" y="98.4">L6470_0_2B</text>
<text x="198.7" y="103.5">L6470_0_GND</text>
<text x="198.7" y="106">L6470_0_GND</text>
<text x="56.7" y="145.4">L6470_0_SW</text>
<text x="257.1" y="154.3">L6470_0_2B</text>
<text x="257.1" y="156.8">L6470_0_1B</text>
<text x="257.1" y="161.9">L6470_0_1A</text>
<text x="257.1" y="164.4">L6470_0_2A</text>
<text x="12.8" y="170.8">L6470_0_OSCOUT</text>
<text x="61" y="191.1">L6470_0_STCK</text>
</g>
<g font-size="2.3">
<text x="222.1" y="34.6">VS</text>
<text x="93" y="43">6.3V</text>
<text x="108.3" y="43">6.3V</text>
<text x="265.7" y="53.1">63V</text>
<text x="229.2" y="54.9">50V</text>
<text x="237.6" y="54.9">50V</text>
<text x="245.2" y="54.9">50V</text>
<text x="252.8" y="54.9">50V</text>
<text x="146.9" y="63">2</text>
<text x="146.9" y="60.5">1</text>
<text x="146.9" y="65.6">3</text>
<text x="187.3" y="65.6">34</text>
<text x="187.3" y="60.5">36</text>
<text x="187.3" y="63">35</text>
<text x="146.9" y="70.6">5</text>
<text x="146.9" y="68.1">4</text>
<text x="187.3" y="68.1">33</text>
<text x="187.3" y="70.6">32</text>
<text x="146.9" y="73.2">6</text>
<text x="146.9" y="75.7">7</text>
<text x="187.3" y="75.7">30</text>
<text x="187.3" y="73.2">31</text>
<text x="145.6" y="83.3">10</text>
<text x="146.9" y="78.3">8</text>
<text x="146.9" y="80.8">9</text>
<text x="187.3" y="83.3">27</text>
<text x="187.3" y="80.8">28</text>
<text x="187.3" y="78.3">29</text>
<text x="49.8" y="86.2">6.3V</text>
<text x="145.6" y="85.9">11</text>
<text x="145.6" y="88.4">12</text>
<text x="187.3" y="88.4">25</text>
<text x="187.3" y="85.9">26</text>
<text x="36.6" y="95.6">VS</text>
<text x="145.6" y="91">13</text>
<text x="145.6" y="93.5">14</text>
<text x="187.3" y="91">24</text>
<text x="187.3" y="93.5">23</text>
<text x="145.6" y="96">15</text>
<text x="145.6" y="101.1">17</text>
<text x="145.6" y="98.6">16</text>
<text x="187.3" y="96">22</text>
<text x="187.3" y="101.1">20</text>
<text x="187.3" y="98.6">21</text>
<text x="86.4" y="102.4">N.M.</text>
<text x="145.6" y="103.7">18</text>
<text x="187.3" y="103.7">19</text>
<text x="187.3" y="106.2">37</text>
<text x="43.2" y="111.3">N.M.</text>
<text x="83.9" y="111.8">N.M.</text>
<text x="104.2" y="111.8">N.M.</text>
<text x="150.9" y="118.4">VS</text>
<text x="240.3" y="121.7">6.3V</text>
<text x="260.7" y="121.7">6.3V</text>
<text x="43.2" y="129.1">N.M.</text>
<text x="57.5" y="129.3">6.3V</text>
<text x="58.5" y="131.6">N.M.</text>
<text x="78.8" y="129.1">N.M.</text>
<text x="134.7" y="132.9">16V</text>
<text x="124" y="141.8">2</text>
<text x="149.2" y="141.8">1</text>
<text x="136.7" y="150.4" transform="rotate(-90 136.7 150.4)">3</text>
<text x="248.2" y="154.5">1</text>
<text x="87.9" y="157.3">6.3V</text>
<text x="141.3" y="159.8">50V</text>
<text x="248.2" y="157">2</text>
<text x="248.2" y="162.1">3</text>
<text x="248.2" y="164.6">4</text>
<text x="27.2" y="190">1</text>
</g>
<g font-size="2.3" fill="#004080">
<text x="151.2" y="64.6">OUT1A_2</text>
<text x="151.2" y="62">PGND_1</text>
<text x="172.8" y="62">OUT2A_36</text>
<text x="172.8" y="64.6">OUT2A_35</text>
<text x="151.2" y="67.1">OUT1A_3</text>
<text x="151.2" y="69.7">VSA_4</text>
<text x="175.8" y="69.7">VSA_33</text>
<text x="175.8" y="67.1">VSA_34</text>
<text x="151.2" y="72.2">VSA_5</text>
<text x="151.2" y="74.7">nSTBY_nRST</text>
<text x="151.2" y="77.3">SW</text>
<text x="177" y="74.7">nFLAG</text>
<text x="178.1" y="72.2">STCK</text>
<text x="179.8" y="77.3">nCS</text>
<text x="151.2" y="79.8">ADCIN</text>
<text x="151.2" y="82.4">VREG</text>
<text x="169.1" y="79.8">nBUSY_SYNC</text>
<text x="177.5" y="82.4">DGND</text>
<text x="151.2" y="84.9">OSCIN</text>
<text x="151.2" y="87.4">OSCOUT</text>
<text x="151.2" y="90">AGND</text>
<text x="179.3" y="90">SDO</text>
<text x="180.4" y="84.9">SDI</text>
<text x="181" y="87.4">CK</text>
<text x="151.2" y="92.5">CP</text>
<text x="151.2" y="95.1">VBOOT</text>
<text x="175.8" y="95.1">VSB_23</text>
<text x="179.4" y="92.5">VDD</text>
<text x="151.2" y="97.6">VSB_15</text>
<text x="151.2" y="100.1">VSB_16</text>
<text x="172.8" y="100.1">OUT2B_21</text>
<text x="175.8" y="97.6">VSB_22</text>
<text x="151.2" y="102.7">OUT1B_17</text>
<text x="151.2" y="105.2">OUT1B_18</text>
<text x="172.8" y="102.7">OUT2B_20</text>
<text x="173.8" y="105.2">PGND_19</text>
<text x="176.2" y="107.8">ExpPad</text>
</g>
<g font-size="2.1">
<text x="228.7" y="37.3">Place closed</text>
<text x="228.7" y="39.4">the two sides</text>
<text x="228.7" y="41.5">of the L6470PD</text>
</g>
<g font-size="2.1" fill="#00f">
<text x="259.1" y="47.7">+</text>
<text x="254.1" y="116.3">+</text>
</g>
<g font-size="2">
<text x="220.3" y="160.5">Stepper</text>
<text x="220.3" y="162.5">Motor</text>
<text x="227.9" y="162.5">2</text>
</g>
</svg>
